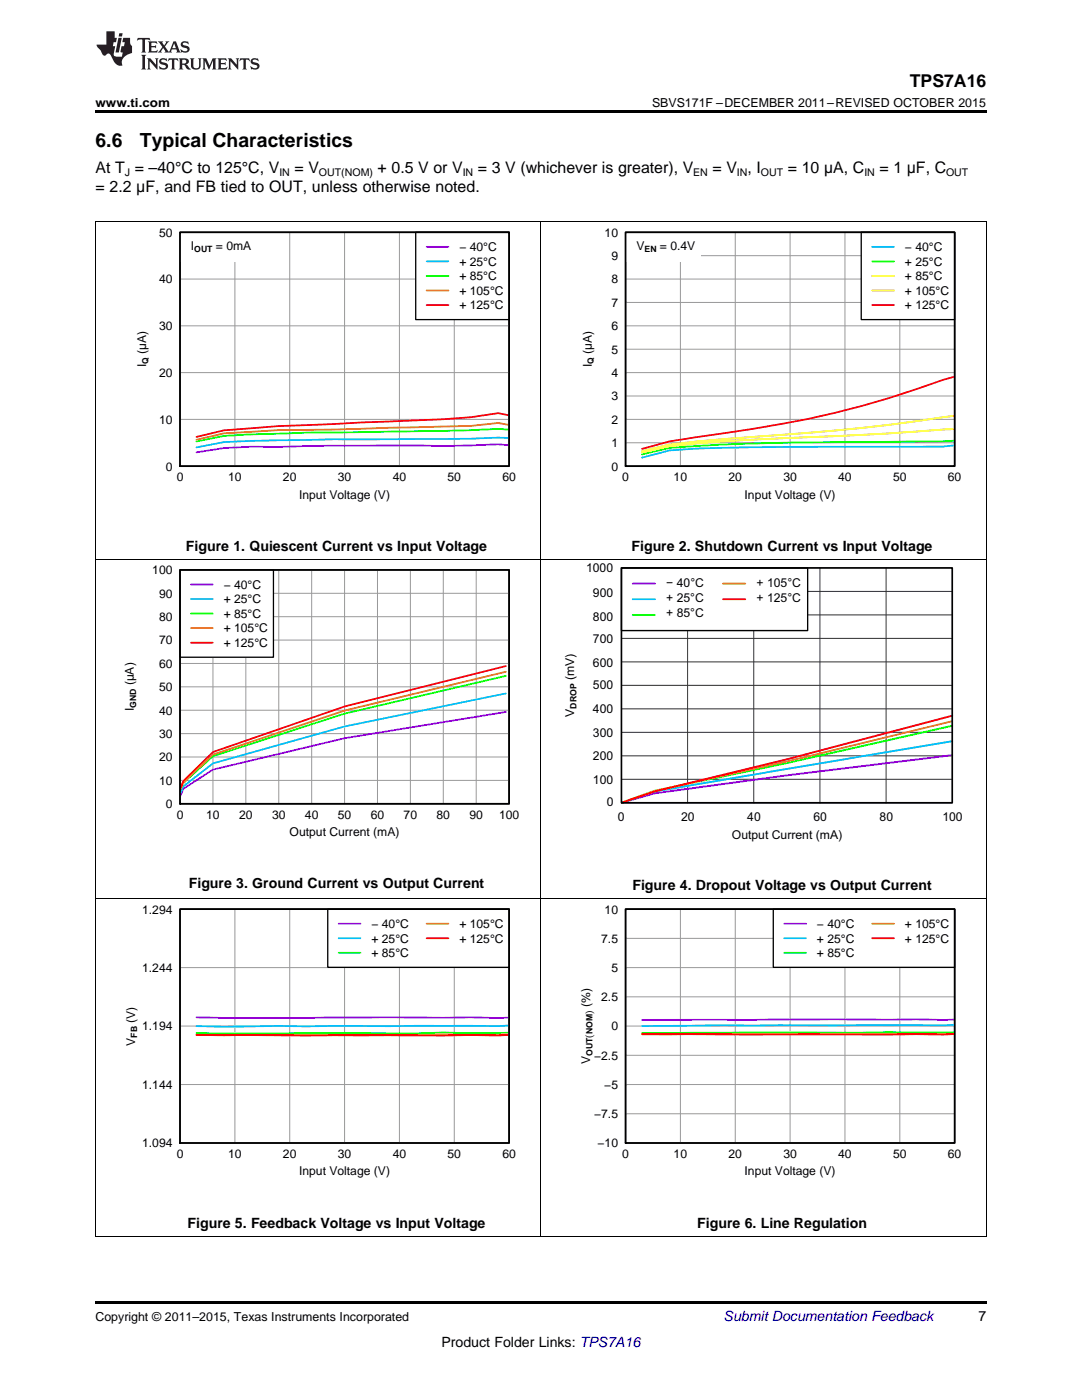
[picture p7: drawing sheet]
<svg xmlns="http://www.w3.org/2000/svg" width="216mm" height="279mm" viewBox="0 0 216 279" stroke-linecap="round" stroke-linejoin="round" font-family="sans-serif">
<path d="M19 259.7h177.8v.5h-177.8z" fill="#000"/>
<path d="M19.1 179.4v67.4M107.9 179.4v67.4M196.8 179.4v67.4M19 246.7h177.8" fill="none" stroke="#000" stroke-width=".2"/>
<path d="M35.9 181.4h65.7v46.7h-65.7z" fill="none" stroke="#000" stroke-width=".26"/>
<path d="M35.9 181.4h65.7v46.7h-65.7zM35.9 193.1h65.7M46.9 181.4v46.7M57.8 181.4v46.7M68.8 181.4v46.7M79.7 181.4v46.7M90.6 181.4v46.7M35.9 216.4h65.7M35.9 204.8h65.7" fill="none" stroke="#999" stroke-width=".2"/>
<path d="M39.2 203l5.5 .1h56.9" fill="none" stroke="#9400d3" stroke-width=".35"/>
<path d="M101.6 204.6l-2.2 .2-32.8-.1-5.5 .1-5.5-.1-10.9 .2-5.5-.1" fill="none" stroke="#00bfff" stroke-width=".35"/>
<path d="M101.6 206.1l-56.9 .2-5.5-.2" fill="none" stroke="#0f0" stroke-width=".35"/>
<path d="M101.6 206.5h-62.4" fill="none" stroke="#ee7600" stroke-width=".35"/>
<path d="M101.6 206.5l-2.2 .2h-38.3l-21.9-.2" fill="none" stroke="#f00" stroke-width=".35"/>
<path d="M65.4 181.4h36.2v11.7h-36.2z" fill="#fff"/>
<path d="M65.4 181.4h36.2v11.7h-36.2zM124.8 181.4h65.7v46.7h-65.7z" fill="none" stroke="#000" stroke-width=".26"/>
<path d="M67.6 184.3h4.3M190.5 203.5h-62.4" fill="none" stroke="#9400d3" stroke-width=".35"/>
<path d="M67.6 187.2h4.3M190.5 204.5l-2.2 .1h-43.8l-16.4 .2" fill="none" stroke="#00bfff" stroke-width=".35"/>
<path d="M67.6 190.2h4.3M190.5 206l-62.4 .1" fill="none" stroke="#0f0" stroke-width=".35"/>
<path d="M85.1 184.3h4.4M190.5 206.3l-62.4 .1" fill="none" stroke="#ee7600" stroke-width=".35"/>
<path d="M85.1 187.2h4.4M128.1 206.4l21.9 .1 40.5-.1" fill="none" stroke="#f00" stroke-width=".35"/>
<path d="M35.9 181.4h65.7v46.7h-65.7z" fill="none" stroke="#000" stroke-width=".35"/>
<g fill="none" stroke="#999" stroke-width=".2">
<path d="M124.8 181.4h65.7v46.7h-65.7zM124.8 198.9h65.7M124.8 193.1h65.7M124.8 187.3h65.7M135.8 181.4v46.7M146.7 181.4v46.7M157.7 181.4v46.7M168.6 181.4v46.7M179.5 181.4v46.7M124.8 216.4h65.7M124.8 210.6h65.7M124.8 204.8h65.7"/>
<path d="M124.8 222.3h65.7"/>
</g>
<path d="M154.3 181.4h36.2v11.7h-36.2z" fill="#fff"/>
<path d="M154.3 181.4h36.2v11.7h-36.2z" fill="none" stroke="#000" stroke-width=".26"/>
<path d="M156.5 184.3h4.3" fill="none" stroke="#9400d3" stroke-width=".35"/>
<path d="M156.5 187.2h4.3" fill="none" stroke="#00bfff" stroke-width=".35"/>
<path d="M156.5 190.2h4.3" fill="none" stroke="#0f0" stroke-width=".35"/>
<path d="M174 184.3h4.4" fill="none" stroke="#ee7600" stroke-width=".35"/>
<path d="M174 187.2h4.4" fill="none" stroke="#f00" stroke-width=".35"/>
<path d="M124.8 181.4h65.7v46.7h-65.7z" fill="none" stroke="#000" stroke-width=".35"/>
<path d="M19.1 111.7v67.7M107.9 111.7v67.7M196.8 111.7v67.7M19 179.3h177.8" fill="none" stroke="#000" stroke-width=".2"/>
<g fill="none" stroke="#333" stroke-width=".2">
<path d="M124 118h66M137.2 113.3v46.9M150.4 113.3v46.9M163.6 113.3v46.9M176.8 113.3v46.9M124 136.8h66M124 132.1h66M124 127.4h66M124 122.7h66M124 155.5h66M124 150.8h66M124 146.2h66"/>
<path d="M124 141.5h66M124 160.2h66"/>
</g>
<path d="M190 150.7l-33 4-26.4 3.6-6.5 1.9" fill="none" stroke="#9400d4" stroke-width=".36"/>
<path d="M190 147.9l-59.4 10.1-6.5 2.2" fill="none" stroke="#00bfff" stroke-width=".36"/>
<path d="M190 144.8l-33 7.5-26.4 5.5-6.5 2.4" fill="none" stroke="#0f0" stroke-width=".36"/>
<path d="M190 143.9l-33 8.1-26.4 5.9-6.5 2.3" fill="none" stroke="#ed7500" stroke-width=".34"/>
<path d="M190 142.8l-33 8.7-26.4 6.5-6.5 2.2" fill="none" stroke="#f00" stroke-width=".36"/>
<path d="M124 113.3h37.2v12.5h-37.2z" fill="#fff"/>
<path d="M124 113.3h37.2v12.5h-37.2z" fill="none" stroke="#000" stroke-width=".27"/>
<path d="M126.2 116.5h4.5" fill="none" stroke="#9400d4" stroke-width=".34"/>
<path d="M126.2 119.6h4.5" fill="none" stroke="#00bfff" stroke-width=".34"/>
<path d="M126.2 122.7h4.5" fill="none" stroke="#0f0" stroke-width=".34"/>
<path d="M144.3 116.5h4.4" fill="none" stroke="#ed7500" stroke-width=".34"/>
<path d="M144.3 119.6h4.4" fill="none" stroke="#f00" stroke-width=".34"/>
<path d="M124 113.3h66v46.9h-66z" fill="none" stroke="#000" stroke-width=".34"/>
<path d="M35.9 113.7h65.7v46.7h-65.7z" fill="none" stroke="#000" stroke-width=".26"/>
<g fill="none" stroke="#999" stroke-width=".2">
<path d="M35.9 113.7h65.7v46.7h-65.7zM35.9 118.4h65.7M42.5 113.7v46.7M49.1 113.7v46.7M55.6 113.7v46.7M62.2 113.7v46.7M68.8 113.7v46.7M75.3 113.7v46.7M81.9 113.7v46.7M88.5 113.7v46.7M95 113.7v46.7M35.9 137.1h65.7"/>
<path d="M35.9 132.4h65.7M35.9 127.7h65.7M35.9 123.1h65.7M35.9 155.7h65.7M35.9 151.1h65.7M35.9 146.4h65.7M35.9 141.7h65.7"/>
</g>
<path d="M100.9 142.1l-32.1 5.2-26.3 6.3-5.9 3.8-.7 1.6" fill="none" stroke="#9400d3" stroke-width=".35"/>
<path d="M100.9 138.4l-32.1 6.6-26.3 7.4-5.9 4.5-.7 1.7" fill="none" stroke="#00bfff" stroke-width=".35"/>
<path d="M100.9 134.9l-32.1 7.5-26.3 8.5-5.9 5.4-.7 1.6" fill="none" stroke="#0f0" stroke-width=".35"/>
<path d="M100.9 134.1l-32.1 7.7-26.3 8.8-5.9 5.6-.7 1.6" fill="none" stroke="#ee7600" stroke-width=".35"/>
<path d="M100.9 132.9l-32.1 8.1-26.3 9.1-5.9 5.8-.7 1.6" fill="none" stroke="#f00" stroke-width=".35"/>
<path d="M35.9 113.7h18.7v17.5h-18.7z" fill="#fff"/>
<path d="M35.9 46.4h65.7v46.6h-65.7zM35.9 113.7h18.7v17.5h-18.7z" fill="none" stroke="#000" stroke-width=".26"/>
<path d="M101.6 88.9l-2.2-.2-10.9 .3a860.8 860.8 0 0 0-43.8 .4l-5.5 .9M38.1 116.6h4.4" fill="none" stroke="#9400d3" stroke-width=".35"/>
<path d="M101.6 87.4l-2.2-.1-10.9 .3a962.5 962.5 0 0 0-43.8 .6l-5.5 1.1M38.1 119.5h4.4" fill="none" stroke="#00bfff" stroke-width=".35"/>
<path d="M101.6 85.7l-2.2-.1-10.9 .4-27.4 .3-10.9 .4-5.5 .3-5.5 1.1M38.1 122.5h4.4" fill="none" stroke="#0f0" stroke-width=".35"/>
<path d="M101.6 84.8l-2.2-.4-5.5 .6-27.3 .7a222.7 222.7 0 0 0-21.9 .8l-5.5 1.3M38.1 125.4h4.4" fill="none" stroke="#ee7600" stroke-width=".35"/>
<path d="M101.6 82.9l-2.2-.4-5.5 .8-5.4 .4-21.9 .9a268 268 0 0 0-21.9 1.3l-5.5 1.3M38.1 128.3h4.4" fill="none" stroke="#f00" stroke-width=".35"/>
<path d="M35.9 113.7h65.7v46.7h-65.7z" fill="none" stroke="#000" stroke-width=".35"/>
<path d="M19.1 44.3v67.4M107.9 44.3v67.4M196.8 44.3v67.4M19 111.6h177.8" fill="none" stroke="#000" stroke-width=".2"/>
<path d="M35.9 46.4h65.7v46.6h-65.7zM35.9 55.7h65.7M46.9 46.4v46.6M57.8 46.4v46.6M68.8 46.4v46.6M79.7 46.4v46.6M90.6 46.4v46.6M35.9 74.4h65.7M35.9 65h65.7M35.9 83.7h65.7" fill="none" stroke="#999" stroke-width=".2"/>
<path d="M83 46.4h18.6v17.4h-18.6z" fill="#fff"/>
<path d="M83 46.4h18.6v17.4h-18.6z" fill="none" stroke="#000" stroke-width=".26"/>
<path d="M85.1 49.3h4.4" fill="none" stroke="#9400d3" stroke-width=".35"/>
<path d="M85.1 52.2h4.4" fill="none" stroke="#00bfff" stroke-width=".35"/>
<path d="M85.1 55.1h4.4" fill="none" stroke="#0f0" stroke-width=".35"/>
<path d="M85.1 58h4.4" fill="none" stroke="#ee7600" stroke-width=".35"/>
<path d="M85.1 60.9h4.4" fill="none" stroke="#f00" stroke-width=".35"/>
<path d="M35.9 46.4h15.3v5.8h-15.3z" fill="#fff"/>
<path d="M35.9 46.4h65.7v46.6h-65.7z" fill="none" stroke="#000" stroke-width=".35"/>
<path d="M124.8 46.4h65.7v46.6h-65.7z" fill="none" stroke="#000" stroke-width=".26"/>
<g fill="none" stroke="#999" stroke-width=".2">
<path d="M124.8 46.4h65.7v46.6h-65.7zM124.8 55.7h65.7M124.8 51h65.7M135.8 46.4v46.6M146.7 46.4v46.6M157.7 46.4v46.6M168.6 46.4v46.6M179.5 46.4v46.6M124.8 79h65.7M124.8 74.4h65.7M124.8 69.7h65.7M124.8 65h65.7"/>
<path d="M124.8 60.4h65.7M124.8 88.4h65.7M124.8 83.7h65.7"/>
</g>
<path d="M190.5 88.9l-2.2 .2-5.5 .1a1505.8 1505.8 0 0 0-43.7 .3l-5.5 .4-5.5 1.4" fill="none" stroke="#00bfff" stroke-width=".35"/>
<path d="M190.5 87.9l-7.7 .2a872.6 872.6 0 0 0-43.7 .9l-5.5 .4-5.5 1.3" fill="none" stroke="#0f0" stroke-width=".35"/>
<path d="M190.5 85.6a1119.6 1119.6 0 0 1-40.5 2.2l-10.9 .7-5.5 .6-5.5 1.2" fill="none" stroke="#ff0" stroke-width=".35"/>
<path d="M190.5 83a430.6 430.6 0 0 1-40.5 4.2l-10.9 .9-5.5 .6-5.5 1.3" fill="none" stroke="#ffd700" stroke-width=".35"/>
<path d="M190.5 75.2l-2.2 .6a197.4 197.4 0 0 1-43.8 10.7l-10.9 1.6-5.5 1.5" fill="none" stroke="#f00" stroke-width=".35"/>
<path d="M171.9 46.4h18.6v17.4h-18.6z" fill="#fff"/>
<path d="M171.9 46.4h18.6v17.4h-18.6z" fill="none" stroke="#000" stroke-width=".26"/>
<path d="M174 49.3h4.4" fill="none" stroke="#00bfff" stroke-width=".35"/>
<path d="M174 52.2h4.4" fill="none" stroke="#0f0" stroke-width=".35"/>
<path d="M174 55.1h4.4" fill="none" stroke="#ff0" stroke-width=".35"/>
<path d="M174 58h4.4" fill="none" stroke="#ffd700" stroke-width=".35"/>
<path d="M174 60.9h4.4" fill="none" stroke="#f00" stroke-width=".35"/>
<path d="M124.8 46.4h15v5.8h-15z" fill="#fff"/>
<path d="M124.8 46.4h65.7v46.6h-65.7z" fill="none" stroke="#000" stroke-width=".35"/>
<path d="M19 44.3h177.8" fill="none" stroke="#000" stroke-width=".2"/>
<path d="M19 22h177.8v.5h-177.8z" fill="#000"/>
<g fill="#231f20">
<path d="M27.5 7.6l-.1 .5 .4-.2h.6v.1v2.1l-.2 .4h1l-.3-.4v-2.1l.1-.1h.5l.5 .2-.2-.5zM29.5 8.3l.2 .3v1.5l-.2 .4h1.8l.2-.6a1.04 1.04 0 0 1-1.3 .2v-.7h.6l.3 .2v-.6l-.3 .2h-.6v-.6l.8-.1 .4 .3-.2-.5zM31.5 8.3l.9 1.1-.9 1.1h.8l-.2-.2 .5-.7 .4 .7-.2 .2h1.5l-.1-.2 .1-.4h.9l.1 .4-.2 .2h1l-.3-.3-.7-1.9h-.5l-.9 2-.8-1 .9-1h-.8l.1 .3-.3 .5-.4-.6 .2-.2zM34.7 8.6l.4 1h-.7zM36.3 8.4a.63 .63 0 0 0-.2 .7 .63 .63 0 0 0 .6 .4l.6 .2 .1 .2a.75 .75 0 0 1-.7 .4 .75 .75 0 0 1-.6-.5l.1 .7 .1-.1a1.11 1.11 0 0 0 1.5-.6 1.13 1.13 0 0 0-1.2-.8l-.1-.4a1.04 1.04 0 0 1 1.2 .2l-.2-.5-.1 .1-.5-.2zM28.2 10.9l.2 .4v2.2l-.2 .4h1l-.3-.4v-2.2l.3-.4zM29.3 11.6l.3 .4v1.5l-.3 .4h.8l-.2-.4v-1.3l1.5 1.7v-1.9l.2-.4h-.7l.2 .4v.9l-1.1-1.3zM32 11.8a.62 .62 0 0 0-.2 .7 .62 .62 0 0 0 .6 .4l.6 .1 .1 .3a.76 .76 0 0 1-.7 .3 .76 .76 0 0 1-.6-.4l.1 .7 .1-.1a1.11 1.11 0 0 0 1.5-.6 1.13 1.13 0 0 0-1.2-.8l-.1-.4a1.04 1.04 0 0 1 1.2 .2l-.2-.6-.1 .1-.5-.1zM33.7 11.6l-.2 .6a.61 .61 0 0 1 .8-.3v1.6l-.2 .4h.9l-.2-.4v-1.6a.63 .63 0 0 1 .8 .3l-.2-.6zM35.6 11.6l.3 .4v1.5l-.3 .4h1l-.2-.2v-.8l.5 .2a.76 .76 0 0 0 1.2 .7l-1-1a.58 .58 0 0 0 .6-.5 .58 .58 0 0 0-.5-.6zM36.4 11.9h.1a.45 .45 0 0 1 .5 .1 .45 .45 0 0 1 .1 .5l-.7 .2zM37.9 11.6l.2 .2a2.17 2.17 0 0 0 .3 1.9 .99 .99 0 0 0 1.6-.6v-1.1l.2-.4h-.7l.2 .2a1.92 1.92 0 0 1-.2 1.8 .6 .6 0 0 1-.9-.5v-1.1l.2-.4zM40.4 11.6l.2 .4v1.5l-.2 .4h.7l-.2-.4v-1.4l.8 1.8 .8-1.8v1.4l-.2 .4h.9l-.2-.4v-1.5l.2-.4h-.8l-.6 1.5-.6-1.5zM43.4 11.6l.2 .4v1.5l-.2 .4h1.8l.2-.6a1.04 1.04 0 0 1-1.3 .1v-.6h.5l.4 .2v-.6l-.4 .2h-.5v-.7h.8l.3 .3-.1-.6zM45.5 11.6l.2 .4v1.5l-.2 .4h.7l-.2-.4v-1.3l1.5 1.7v-1.9l.2-.4h-.7l.2 .4v.9l-1.1-1.3zM47.9 11.6l-.1 .6a.61 .61 0 0 1 .8-.3v1.6l-.3 .4h1l-.3-.4 .1-1.6a.63 .63 0 0 1 .7 .3l-.1-.6zM50.2 11.8a.62 .62 0 0 0-.2 .7 .62 .62 0 0 0 .6 .4l.6 .1 .2 .3a.76 .76 0 0 1-.8 .3 .76 .76 0 0 1-.6-.4l.1 .7 .2-.1a1.11 1.11 0 0 0 1.5-.6 1.13 1.13 0 0 0-1.3-.8l-.1-.4a1.04 1.04 0 0 1 1.2 .2l-.1-.6-.2 .1-.5-.1z"/>
<path d="M21.2 6.3v2.6h-1.9l.1 .4 .7 .9a.91 .91 0 0 0 1 .8 .56 .56 0 0 1 .5-.3 .56 .56 0 0 1 .5 .3l.4 .8a1.53 1.53 0 0 0 1.9 1.2 1.54 1.54 0 0 1 1-2.1l.9-.3v-1.4a1.52 1.52 0 0 1-.3-1.6h-1.4l-.2 .8h.5l-.2 .8h-.4l-.2 1v.2l.4 .1-.2 .8a1.93 1.93 0 0 1-1.6-.3l.3-1.8h-.5l.2-.8h.4l.2-.8h-.4v-1.3zM23.6 7.6l-.6 2.9h.7l.6-2.9zM23.8 6.6l-.1 .7h.6l.2-.7z"/>
</g>
<g font-size="3.9">
<text x="19" y="29.3">6.6</text>
<text x="27.9" y="29.3">Typical Characteristics</text>
</g>
<text font-size="3.5" x="181.5" y="17.3">TPS7A16</text>
<g font-size="3.2">
<text x="19" y="34.4">At T = –40°C to 125°C, V</text>
<text x="58.8" y="34.4">= V</text>
<text x="75.4" y="34.4">+ 0.5 V or V</text>
<text x="95.4" y="34.4">= 3 V (whichever is greater), V</text>
<text x="142.2" y="34.4">= V , I</text>
<text x="157.2" y="34.4">= 10 µA, C</text>
<text x="175.5" y="34.4">= 1 μF, C</text>
<text x="19" y="38.3">= 2.2 μF, and FB tied to OUT, unless otherwise noted.</text>
</g>
<g font-size="2.8">
<text x="37.1" y="109.9">Figure 1. Quiescent Current vs Input Voltage</text>
<text x="126" y="109.9">Figure 2. Shutdown Current vs Input Voltage</text>
<text x="37.7" y="177.3">Figure 3. Ground Current vs Output Current</text>
<text x="126.2" y="177.6">Figure 4. Dropout Voltage vs Output Current</text>
<text x="37.4" y="245">Figure 5. Feedback Voltage vs Input Voltage</text>
<text x="139.1" y="245">Figure 6. Line Regulation</text>
<text x="195.3" y="263.6">7</text>
<text x="88.1" y="268.9">Product Folder Links: TPS7A16</text>
</g>
<text font-size="2.8" fill="#0000c8" x="144.4" y="263.6">Submit Documentation Feedback</text>
<g font-size="2.5">
<text x="19" y="21.4">www.ti.com</text>
<text x="130.1" y="21.4">SBVS171F –DECEMBER 2011–REVISED OCTOBER 2015</text>
<text x="19" y="263.6">Copyright © 2011–2015, Texas Instruments Incorporated</text>
</g>
<g font-size="2.4">
<text x="31.7" y="47.2">50</text>
<text x="120.6" y="47.2">10</text>
<text x="38.1" y="49.9">I</text>
<text x="43.1" y="49.9">= 0mA</text>
<text x="91.7" y="50.1">− 40°C</text>
<text x="91.7" y="53">+ 25°C</text>
<text x="122" y="51.9">9</text>
<text x="127" y="49.9">V</text>
<text x="131.7" y="49.9">= 0.4V</text>
<text x="180.6" y="50.1">− 40°C</text>
<text x="180.6" y="53">+ 25°C</text>
<text x="31.7" y="56.6">40</text>
<text x="91.7" y="55.9">+ 85°C</text>
<text x="91.7" y="58.8">+ 105°C</text>
<text x="122" y="56.6">8</text>
<text x="180.6" y="55.9">+ 85°C</text>
<text x="180.6" y="58.8">+ 105°C</text>
<text x="31.7" y="65.9">30</text>
<text x="91.7" y="61.8">+ 125°C</text>
<text x="122" y="65.9">6</text>
<text x="122" y="61.2">7</text>
<text x="180.6" y="61.8">+ 125°C</text>
<text x="29.2" y="70.6" transform="rotate(-90 29.2 70.6)">(µA)</text>
<text x="118.1" y="70.6" transform="rotate(-90 118.1 70.6)">(µA)</text>
<text x="122" y="70.6">5</text>
<text x="29.2" y="73.3" transform="rotate(-90 29.2 73.3)">I</text>
<text x="31.7" y="75.2">20</text>
<text x="118.1" y="73.3" transform="rotate(-90 118.1 73.3)">I</text>
<text x="122" y="75.2">4</text>
<text x="122" y="79.9">3</text>
<text x="31.7" y="84.6">10</text>
<text x="122" y="89.2">1</text>
<text x="122" y="84.6">2</text>
<text x="33.1" y="93.9">0</text>
<text x="122" y="93.9">0</text>
<text x="35.3" y="96">0</text>
<text x="45.5" y="96">10</text>
<text x="56.5" y="96">20</text>
<text x="59.7" y="99.5">Input Voltage (V)</text>
<text x="67.4" y="96">30</text>
<text x="78.4" y="96">40</text>
<text x="89.3" y="96">50</text>
<text x="100.2" y="96">60</text>
<text x="124.2" y="96">0</text>
<text x="134.4" y="96">10</text>
<text x="145.4" y="96">20</text>
<text x="148.6" y="99.5">Input Voltage (V)</text>
<text x="156.3" y="96">30</text>
<text x="167.3" y="96">40</text>
<text x="178.2" y="96">50</text>
<text x="189.1" y="96">60</text>
<text x="30.4" y="114.6">100</text>
<text x="31.7" y="119.3">90</text>
<text x="44.6" y="117.5">− 40°C</text>
<text x="116.9" y="114.2">1000</text>
<text x="118.3" y="119.2">900</text>
<text x="132.9" y="117.2">− 40°C</text>
<text x="151" y="117.2">+ 105°C</text>
<text x="31.7" y="123.9">80</text>
<text x="44.6" y="120.4">+ 25°C</text>
<text x="44.6" y="123.3">+ 85°C</text>
<text x="118.3" y="123.9">800</text>
<text x="132.9" y="120.2">+ 25°C</text>
<text x="132.9" y="123.2">+ 85°C</text>
<text x="151" y="120.2">+ 125°C</text>
<text x="31.7" y="128.6">70</text>
<text x="44.6" y="126.2">+ 105°C</text>
<text x="44.6" y="129.1">+ 125°C</text>
<text x="118.3" y="128.4">700</text>
<text x="26.7" y="136.8" transform="rotate(-90 26.7 136.8)">(µA)</text>
<text x="31.7" y="137.9">50</text>
<text x="31.7" y="133.3">60</text>
<text x="114.6" y="135.7" transform="rotate(-90 114.6 135.7)">(mV)</text>
<text x="118.3" y="137.6">500</text>
<text x="118.3" y="133.1">600</text>
<text x="26.7" y="142" transform="rotate(-90 26.7 142)">I</text>
<text x="31.7" y="142.6">40</text>
<text x="114.6" y="143" transform="rotate(-90 114.6 143)">V</text>
<text x="118.3" y="142.3">400</text>
<text x="31.7" y="147.3">30</text>
<text x="118.3" y="147">300</text>
<text x="31.7" y="151.9">20</text>
<text x="118.3" y="151.8">200</text>
<text x="31.7" y="156.6">10</text>
<text x="33.1" y="161.3">0</text>
<text x="118.3" y="156.5">100</text>
<text x="121.1" y="161">0</text>
<text x="35.3" y="163.4">0</text>
<text x="41.1" y="163.4">10</text>
<text x="47.7" y="163.4">20</text>
<text x="54.3" y="163.4">30</text>
<text x="57.8" y="166.9">Output Current (mA)</text>
<text x="60.8" y="163.4">40</text>
<text x="67.4" y="163.4">50</text>
<text x="74" y="163.4">60</text>
<text x="80.5" y="163.4">70</text>
<text x="87.1" y="163.4">80</text>
<text x="93.7" y="163.4">90</text>
<text x="99.6" y="163.4">100</text>
<text x="123.3" y="163.9">0</text>
<text x="135.9" y="163.9">20</text>
<text x="146" y="167.5">Output Current (mA)</text>
<text x="149.1" y="163.9">40</text>
<text x="162.3" y="163.9">60</text>
<text x="175.5" y="163.9">80</text>
<text x="188" y="163.9">100</text>
<text x="28.4" y="182.3">1.294</text>
<text x="74.1" y="185.2">− 40°C</text>
<text x="91.7" y="185.2">+ 105°C</text>
<text x="120.6" y="182.3">10</text>
<text x="163" y="185.2">− 40°C</text>
<text x="180.6" y="185.2">+ 105°C</text>
<text x="74.1" y="188.1">+ 25°C</text>
<text x="74.1" y="191">+ 85°C</text>
<text x="91.7" y="188.1">+ 125°C</text>
<text x="120" y="188.1">7.5</text>
<text x="163" y="188.1">+ 25°C</text>
<text x="163" y="191">+ 85°C</text>
<text x="180.6" y="188.1">+ 125°C</text>
<text x="28.4" y="194">1.244</text>
<text x="122" y="194">5</text>
<text x="117.8" y="201" transform="rotate(-90 117.8 201)">(%)</text>
<text x="120" y="199.8">2.5</text>
<text x="27" y="208.7" transform="rotate(-90 27 208.7)">V</text>
<text x="27" y="204.1" transform="rotate(-90 27 204.1)">(V)</text>
<text x="28.4" y="205.6">1.194</text>
<text x="122" y="205.6">0</text>
<text x="117.8" y="212.3" transform="rotate(-90 117.8 212.3)">V</text>
<text x="118.6" y="211.5">−2.5</text>
<text x="28.4" y="217.3">1.144</text>
<text x="120.6" y="217.3">−5</text>
<text x="118.6" y="223.1">−7.5</text>
<text x="28.4" y="229">1.094</text>
<text x="35.3" y="231.1">0</text>
<text x="45.5" y="231.1">10</text>
<text x="56.5" y="231.1">20</text>
<text x="67.4" y="231.1">30</text>
<text x="78.4" y="231.1">40</text>
<text x="89.3" y="231.1">50</text>
<text x="100.2" y="231.1">60</text>
<text x="119.2" y="229">−10</text>
<text x="124.2" y="231.1">0</text>
<text x="134.4" y="231.1">10</text>
<text x="145.4" y="231.1">20</text>
<text x="156.3" y="231.1">30</text>
<text x="167.3" y="231.1">40</text>
<text x="178.2" y="231.1">50</text>
<text x="189.1" y="231.1">60</text>
<text x="59.7" y="234.6">Input Voltage (V)</text>
<text x="148.6" y="234.6">Input Voltage (V)</text>
</g>
<g font-size="2.1">
<text x="24.9" y="35.1">J</text>
<text x="55.7" y="35.1">IN</text>
<text x="63.6" y="35.1">OUT(NOM)</text>
<text x="92.3" y="35.1">IN</text>
<text x="138.3" y="35.1">EN</text>
<text x="147" y="35.1">IN</text>
<text x="151.8" y="35.1">OUT</text>
<text x="172.5" y="35.1">IN</text>
<text x="188.8" y="35.1">OUT</text>
<text x="118.2" y="202.3" transform="rotate(-90 118.2 202.3)">)</text>
<text x="118.2" y="207.1" transform="rotate(-90 118.2 207.1)">(</text>
</g>
<g font-size="1.7">
<text x="38.8" y="50.3">OUT</text>
<text x="128.6" y="50.4">EN</text>
<text x="29.6" y="72.7" transform="rotate(-90 29.6 72.7)">Q</text>
<text x="118.5" y="72.7" transform="rotate(-90 118.5 72.7)">Q</text>
<text x="27.2" y="141.3" transform="rotate(-90 27.2 141.3)">GND</text>
<text x="115" y="141.4" transform="rotate(-90 115 141.4)">DROP</text>
<text x="27.4" y="207.1" transform="rotate(-90 27.4 207.1)">FB</text>
<text x="118.2" y="210.7" transform="rotate(-90 118.2 210.7)">OUT NOM</text>
</g>
</svg>
